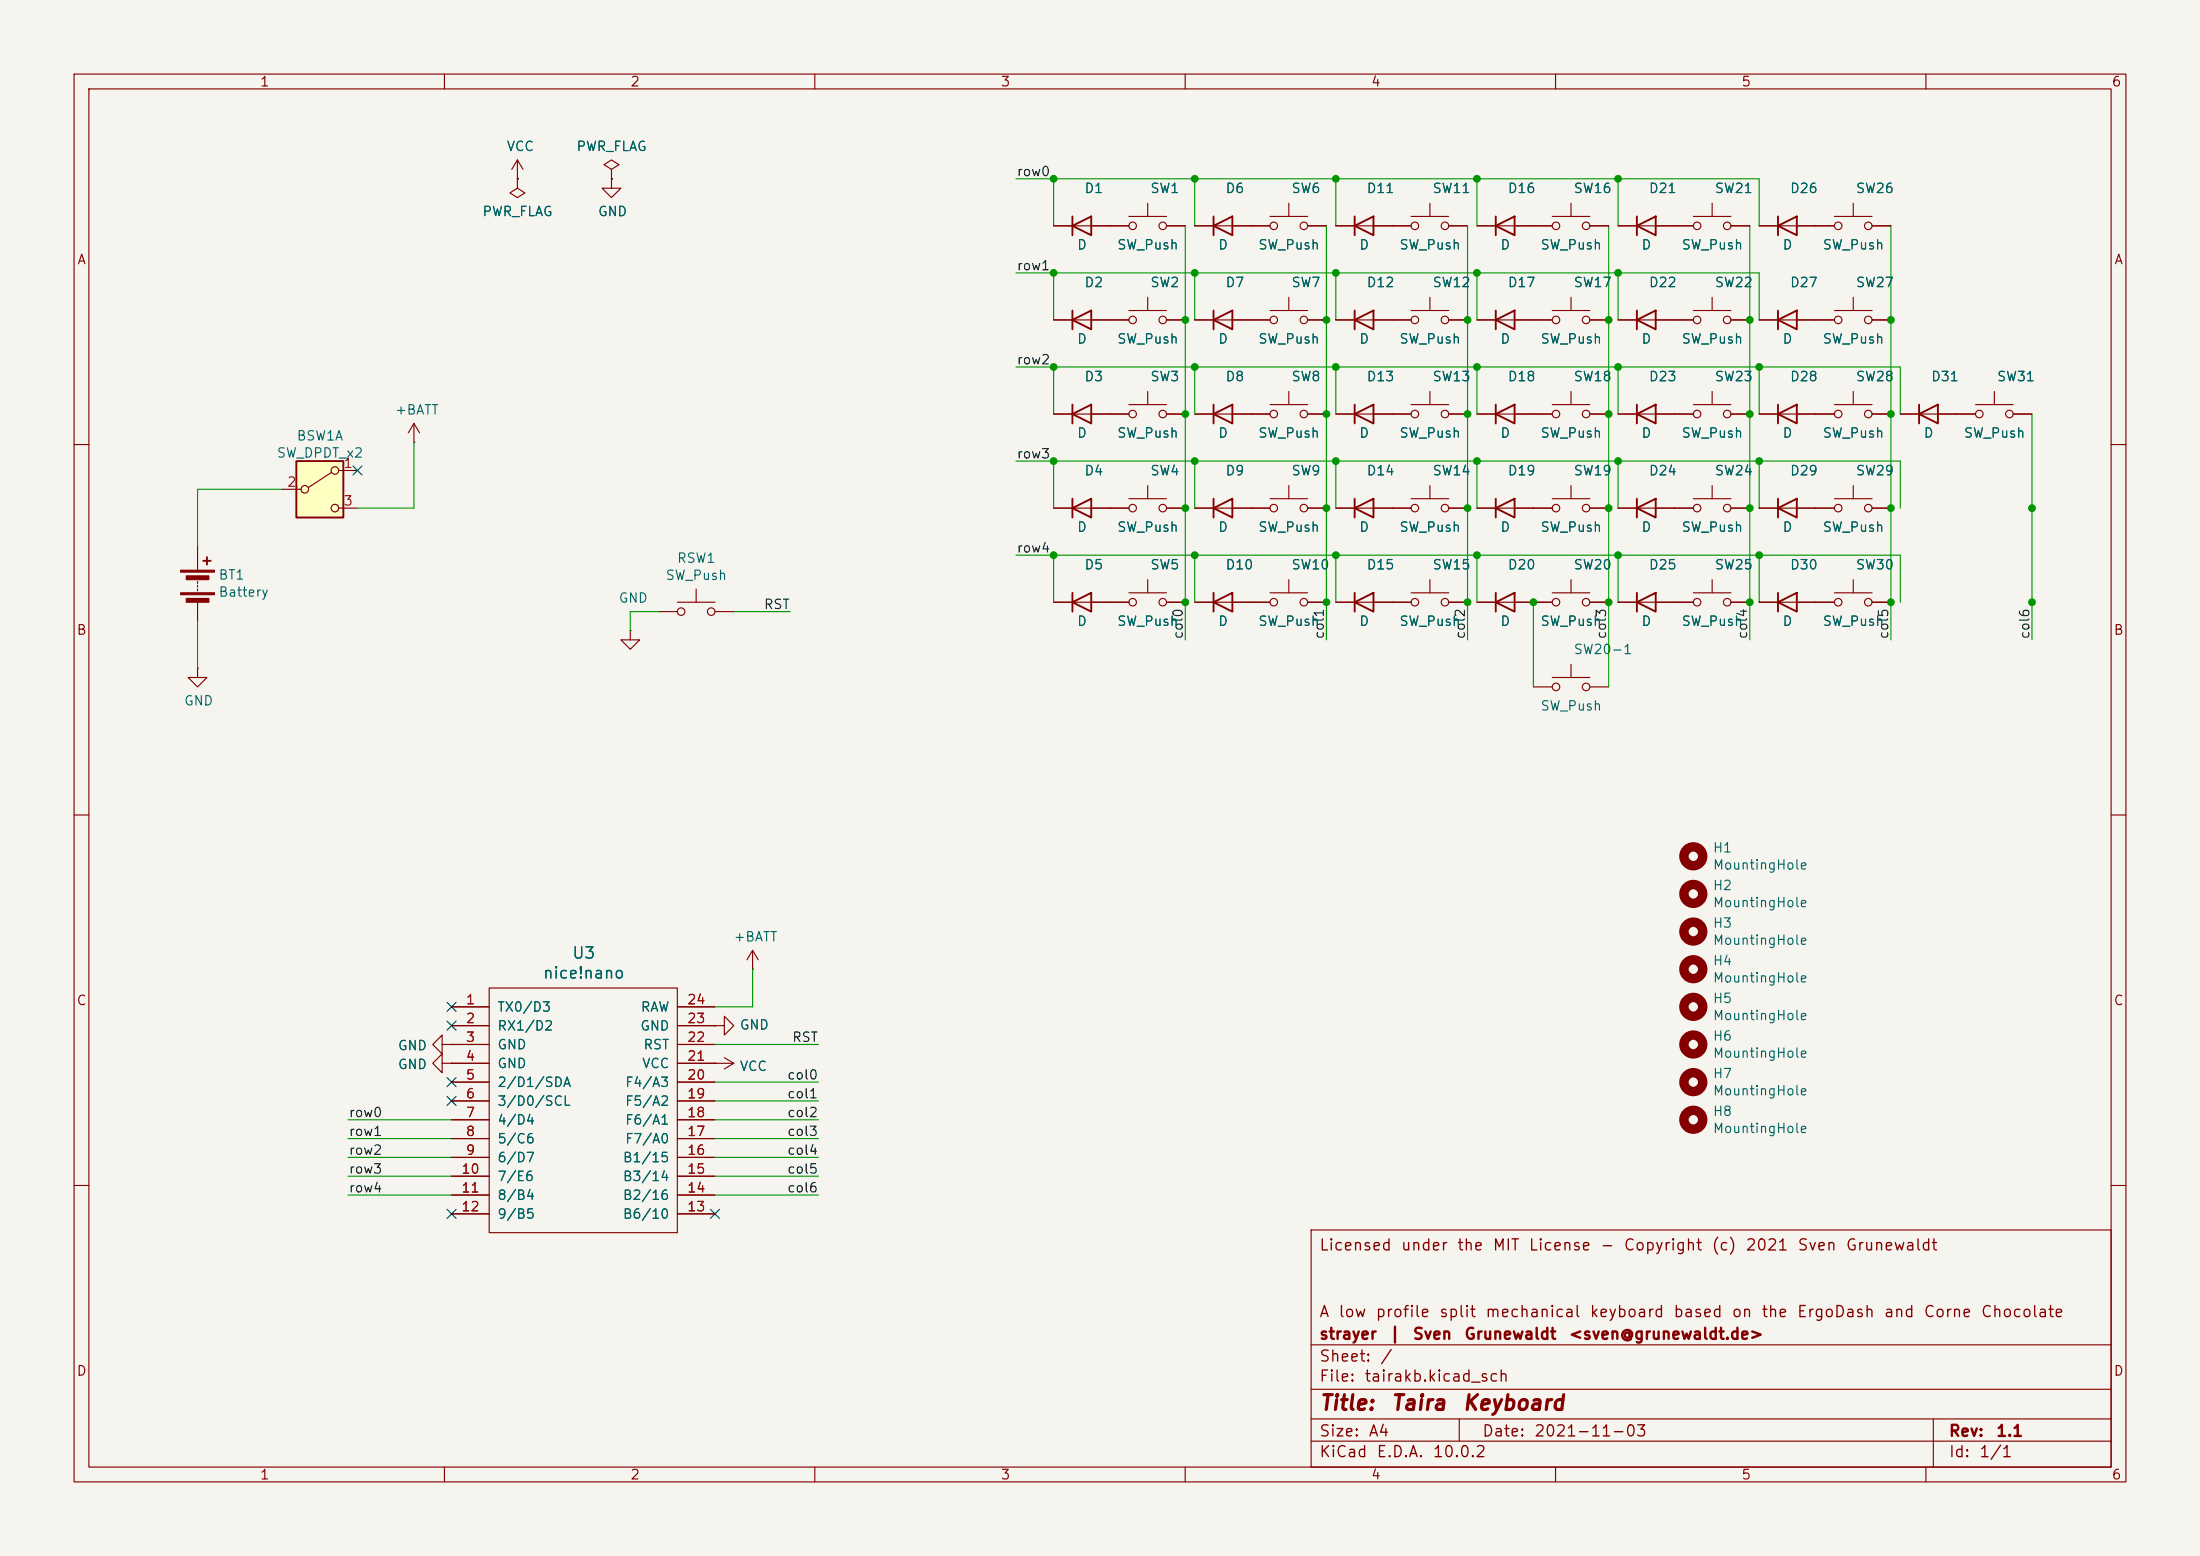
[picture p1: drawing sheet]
<svg xmlns="http://www.w3.org/2000/svg" width="297mm" height="210mm" viewBox="0 0 297 210" stroke-linecap="round" stroke-linejoin="round" font-family="sans-serif">
<path d="M0 0h297v210h-297z" fill="#f5f4ef" stroke="#f5f4ef" stroke-width=".14"/>
<g fill="none" stroke="#840000" stroke-width=".15">
<path d="M10 10h277v190h-277zM12 12h273v186h-273zM60 10v2M110 10v2M160 10v2M210 10v2M260 10v2M69.8 24.1v1.3l1.1 .6-1.1 .7-1-.7 1-.6M69.8 24.1h.1M69.8 21.6l-.7 1.3M69.8 21.6l.8 1.3M69.8 21.6v2.5"/>
<path d="M82.5 24.1v1.3h1.3l-1.3 1.3-1.2-1.3h1.2M82.5 24.1h.1M82.5 22.9l1.1-.7-1.1-.6-1 .6 1 .7v1.2M142.2 30.5h10.2M152.4 29.2h5.1M154.9 27.4v1.8M157.5 30.5h2.5M161.3 30.5h10.1M171.4 29.2h5.1M174 27.4v1.8M176.5 30.5h2.6M180.3 30.5h10.2"/>
<path d="M190.5 29.2h5.1M193 27.4v1.8M195.6 30.5h2.5M199.4 30.5h10.1M209.5 29.2h5.1M212.1 27.4v1.8M214.6 30.5h2.6M218.4 30.5h10.2M228.6 29.2h5.1M231.1 27.4v1.8M233.7 30.5h2.5M237.5 30.5h10.1"/>
<path d="M247.6 29.2h5.1M250.2 27.4v1.8M252.7 30.5h2.6M142.2 43.2h10.2M142.2 55.9h10.2M152.4 41.9h5.1M152.4 54.6h5.1M154.9 40.1v1.8M154.9 52.8v1.8M157.5 43.2h2.5M157.5 55.9h2.5M161.3 55.9h10.1"/>
<path d="M168.9 43.2h2.5M171.4 41.9h5.1M171.4 54.6h5.1M174 40.1v1.8M174 52.8v1.8M176.5 43.2h2.6M176.5 55.9h2.6M180.3 43.2h10.2M180.3 55.9h10.2M190.5 41.9h5.1M190.5 54.6h5.1M193 40.1v1.8"/>
<path d="M193 52.8v1.8M195.6 43.2h2.5M195.6 55.9h2.5M199.4 43.2h10.1M199.4 55.9h10.1M209.5 41.9h5.1M209.5 54.6h5.1M212.1 40.1v1.8M212.1 52.8v1.8M214.6 43.2h2.6M214.6 55.9h2.6M218.4 43.2h10.2"/>
<path d="M218.4 55.9h10.2M228.6 41.9h5.1M228.6 54.6h5.1M231.1 40.1v1.8M231.1 52.8v1.8M233.7 43.2h2.5M233.7 55.9h2.5M237.5 43.2h10.1M237.5 55.9h10.1M247.6 41.9h5.1M247.6 54.6h5.1M250.2 40.1v1.8"/>
<path d="M250.2 52.8v1.8M252.7 43.2h2.6M252.7 55.9h2.6M256.5 55.9h10.2M266.7 54.6h5.1M269.2 52.8v1.8M271.8 55.9h2.5M10 60h2M26.7 73.7v3.3M26.7 78.5v.2M26.7 79v.2M26.7 79.5v.3"/>
<path d="M94 79.5v1.8M142.2 68.6h10.2M152.4 67.3h5.1M154.9 65.5v1.8M154.9 78.2v1.8M157.5 68.6h2.5M161.3 68.6h10.1M171.4 67.3h5.1M174 65.5v1.8M174 78.2v1.8M176.5 68.6h2.6M180.3 68.6h10.2"/>
<path d="M190.5 67.3h5.1M193 65.5v1.8M193 78.2v1.8M195.6 68.6h2.5M199.4 68.6h10.1M209.5 67.3h5.1M212.1 65.5v1.8M212.1 78.2v1.8M214.6 68.6h2.6M218.4 68.6h10.2M228.6 67.3h5.1M231.1 65.5v1.8"/>
<path d="M231.1 78.2v1.8M233.7 68.6h2.5M237.5 68.6h10.1M247.6 67.3h5.1M250.2 65.5v1.8M250.2 78.2v1.8M252.7 68.6h2.6M285 60h2M26.7 90.2v1.2h1.2l-1.2 1.3-1.3-1.3h1.3M26.7 90.2h.1M26.7 81.3v2.5M85.1 85.1v1.3h1.3l-1.3 1.2-1.3-1.2h1.3"/>
<path d="M85.1 85.1h.1M88.9 82.6h2.5M91.4 81.3h5.1M96.5 82.6h2.6M142.2 81.3h10.2M152.4 80h5.1M157.5 81.3h2.5M161.3 81.3h10.1M171.4 80h5.1M176.5 81.3h2.6M180.3 81.3h10.2M190.5 80h5.1"/>
<path d="M195.6 81.3h2.5M199.4 81.3h10.1M207 92.7h2.5M209.5 80h5.1M209.5 91.4h5.1M212.1 89.7v1.7M214.6 81.3h2.6M214.6 92.7h2.6M218.4 81.3h10.2M228.6 80h5.1M233.7 81.3h2.5M237.5 81.3h10.1"/>
<path d="M247.6 80h5.1M252.7 81.3h2.6M10 110h2M285 110h2M61 135.9h5M61 138.4h5M66 133.4h25.4v33h-25.4zM91.4 135.9h5.1M91.4 138.4h5.1M96.5 138.4h1.3v-1.2l1.3 1.2-1.3 1.3v-1.3M96.5 138.4h.1M101.6 130.8h.1"/>
<path d="M101.6 128.3l-.8 1.2M101.6 128.3l.8 1.2M101.6 128.3v2.5M59.7 141v-1.3l-1.3 1.3 1.3 1.2v-1.2h1.3M59.7 143.5v-1.3l-1.3 1.3 1.3 1.3v-1.3h1.3M61 141h.1M61 143.5h.1M61 141h5M61 143.5h5M61 146.1h5M61 148.6h5M61 151.1h5"/>
<path d="M61 153.7h5M61 156.2h5M61 158.8h5M91.4 141h5.1M91.4 143.5h7.7M91.4 146.1h5.1M91.4 148.6h5.1M91.4 151.1h5.1M91.4 153.7h5.1M91.4 156.2h5.1M91.4 158.8h5.1M96.5 143.5h.1"/>
<path d="M97.8 142.7l1.3 .8M99.1 143.5l-1.3 .8M10 160h2M61 161.3h5M61 163.8h5M91.4 161.3h5.1M91.4 163.8h5.1M177 166h108v32h-108zM285 160h2M60 198v2M110 198v2M160 198v2"/>
<path d="M177 194.5h108M177 191.5h108M177 187.5h108M177 181.5h108M197 191.5v3M210 198v2M260 198v2M261 191.5v6.5"/>
<circle cx="152.9" cy="30.5" r=".51"/>
<circle cx="157" cy="30.5" r=".51"/>
<circle cx="172" cy="30.5" r=".51"/>
<circle cx="176" cy="30.5" r=".51"/>
<circle cx="191" cy="30.5" r=".51"/>
<circle cx="195.1" cy="30.5" r=".51"/>
<circle cx="210.1" cy="30.5" r=".51"/>
<circle cx="214.1" cy="30.5" r=".51"/>
<circle cx="229.1" cy="30.5" r=".51"/>
<circle cx="233.2" cy="30.5" r=".51"/>
<circle cx="248.2" cy="30.5" r=".51"/>
<circle cx="252.2" cy="30.5" r=".51"/>
<circle cx="152.9" cy="43.2" r=".51"/>
<circle cx="152.9" cy="55.9" r=".51"/>
<circle cx="157" cy="43.2" r=".51"/>
<circle cx="157" cy="55.9" r=".51"/>
<circle cx="172" cy="55.9" r=".51"/>
<circle cx="172" cy="43.2" r=".51"/>
<circle cx="176" cy="43.2" r=".51"/>
<circle cx="176" cy="55.9" r=".51"/>
<circle cx="191" cy="43.2" r=".51"/>
<circle cx="191" cy="55.9" r=".51"/>
<circle cx="195.1" cy="55.9" r=".51"/>
<circle cx="195.1" cy="43.2" r=".51"/>
<circle cx="210.1" cy="55.9" r=".51"/>
<circle cx="210.1" cy="43.2" r=".51"/>
<circle cx="214.1" cy="43.2" r=".51"/>
<circle cx="214.1" cy="55.9" r=".51"/>
<circle cx="229.1" cy="43.2" r=".51"/>
<circle cx="229.1" cy="55.9" r=".51"/>
<circle cx="233.2" cy="55.9" r=".51"/>
<circle cx="233.2" cy="43.2" r=".51"/>
<circle cx="248.2" cy="43.2" r=".51"/>
<circle cx="248.2" cy="55.9" r=".51"/>
<circle cx="252.2" cy="55.9" r=".51"/>
<circle cx="252.2" cy="43.2" r=".51"/>
<circle cx="267.2" cy="55.9" r=".51"/>
<circle cx="271.3" cy="55.9" r=".51"/>
<circle cx="152.9" cy="68.6" r=".51"/>
<circle cx="157" cy="68.6" r=".51"/>
<circle cx="172" cy="68.6" r=".51"/>
<circle cx="176" cy="68.6" r=".51"/>
<circle cx="191" cy="68.6" r=".51"/>
<circle cx="195.1" cy="68.6" r=".51"/>
<circle cx="210.1" cy="68.6" r=".51"/>
<circle cx="214.1" cy="68.6" r=".51"/>
<circle cx="229.1" cy="68.6" r=".51"/>
<circle cx="233.2" cy="68.6" r=".51"/>
<circle cx="248.2" cy="68.6" r=".51"/>
<circle cx="252.2" cy="68.6" r=".51"/>
<circle cx="91.9" cy="82.6" r=".51"/>
<circle cx="96" cy="82.6" r=".51"/>
<circle cx="152.9" cy="81.3" r=".51"/>
<circle cx="157" cy="81.3" r=".51"/>
<circle cx="172" cy="81.3" r=".51"/>
<circle cx="176" cy="81.3" r=".51"/>
<circle cx="191" cy="81.3" r=".51"/>
<circle cx="195.1" cy="81.3" r=".51"/>
<circle cx="210.1" cy="92.7" r=".51"/>
<circle cx="210.1" cy="81.3" r=".51"/>
<circle cx="214.1" cy="92.7" r=".51"/>
<circle cx="214.1" cy="81.3" r=".51"/>
<circle cx="229.1" cy="81.3" r=".51"/>
<circle cx="233.2" cy="81.3" r=".51"/>
<circle cx="248.2" cy="81.3" r=".51"/>
<circle cx="252.2" cy="81.3" r=".51"/>
</g>
<g fill="none" stroke="#840000" stroke-width=".25">
<path d="M144.8 30.5l2.5-1.3v2.6zM144.8 29.2v2.6M163.8 30.5l2.6-1.3v2.6zM163.8 29.2v2.6M182.9 30.5l2.5-1.3v2.6zM182.9 29.2v2.6M201.9 30.5l2.6-1.3v2.6zM201.9 29.2v2.6M221 30.5l2.5-1.3v2.6zM221 29.2v2.6M240 30.5l2.6-1.3v2.6zM240 29.2v2.6"/>
<path d="M144.8 55.9l2.5-1.3v2.6zM144.8 43.2l2.5-1.3v2.6zM144.8 41.9v2.6M144.8 54.6v2.6M163.8 55.9l2.6-1.3v2.6zM163.8 54.6v2.6M182.9 55.9l2.5-1.3v2.6zM182.9 43.2l2.5-1.3v2.6zM182.9 41.9v2.6M182.9 54.6v2.6M201.9 55.9l2.6-1.3v2.6zM201.9 43.2l2.6-1.3v2.6z"/>
<path d="M201.9 41.9v2.6M201.9 54.6v2.6M221 55.9l2.5-1.3v2.6zM221 43.2l2.5-1.3v2.6zM221 41.9v2.6M221 54.6v2.6M240 43.2l2.6-1.3v2.6zM240 55.9l2.6-1.3v2.6zM240 41.9v2.6M240 54.6v2.6M259.1 55.9l2.5-1.3v2.6zM259.1 54.6v2.6"/>
<path d="M27.4 75.7h1M27.9 75.2v1M144.8 68.6l2.5-1.3v2.6zM144.8 67.3v2.6M163.8 68.6l2.6-1.3v2.6zM163.8 67.3v2.6M182.9 68.6l2.5-1.3v2.6zM182.9 67.3v2.6M201.9 68.6l2.6-1.3v2.6zM201.9 67.3v2.6M221 68.6l2.5-1.3v2.6zM221 67.3v2.6"/>
<path d="M240 68.6l2.6-1.3v2.6zM240 67.3v2.6M144.8 81.3l2.5-1.3v2.6zM144.8 80v2.6M163.8 81.3l2.6-1.3v2.6zM163.8 80v2.6M182.9 81.3l2.5-1.3v2.6zM182.9 80v2.6M201.9 81.3l2.6-1.3v2.6zM201.9 80v2.6M221 81.3l2.5-1.3v2.6zM221 80v2.6"/>
<path d="M240 81.3l2.6-1.3v2.6zM240 80v2.6"/>
</g>
<g fill="none" stroke="#840000" stroke-width="1.3">
<circle cx="228.6" cy="115.6" r="1.27"/>
<circle cx="228.6" cy="120.6" r="1.27"/>
<circle cx="228.6" cy="125.7" r="1.27"/>
<circle cx="228.6" cy="135.9" r="1.27"/>
<circle cx="228.6" cy="130.8" r="1.27"/>
<circle cx="228.6" cy="151.1" r="1.27"/>
<circle cx="228.6" cy="141" r="1.27"/>
<circle cx="228.6" cy="146" r="1.27"/>
</g>
<g fill="#840000" stroke="#840000" stroke-width=".15">
<path d="M24.4 77h4.6v.2h-4.6z"/>
<path d="M24.4 80h4.6v.3h-4.6z"/>
<path d="M25.1 77.7h3.1v.5h-3.1z"/>
<path d="M25.1 80.8h3.1v.5h-3.1z"/>
</g>
<path d="M40 62.2h6.4v7.7h-6.4z" fill="#ffffc2"/>
<g fill="none" stroke="#840000" stroke-width=".15">
<path d="M69.8 24.1h.1M82.5 24.1h.1M142.2 30.5h2.6M147.3 30.5h5.1M157.5 30.5h2.5M161.3 30.5h2.5M166.4 30.5h5M176.5 30.5h2.6M180.3 30.5h2.6M185.4 30.5h5.1M195.6 30.5h2.5M199.4 30.5h2.5"/>
<path d="M204.5 30.5h5M214.6 30.5h2.6M218.4 30.5h2.6M223.5 30.5h5.1M233.7 30.5h2.5M237.5 30.5h2.5M242.6 30.5h5M252.7 30.5h2.6M55.9 59.7h.1M55.9 57.2l-.8 1.2M55.9 57.2l.7 1.2M55.9 57.2v2.5"/>
<path d="M142.2 43.2h2.6M142.2 55.9h2.6M147.3 43.2h5.1M147.3 55.9h5.1M157.5 43.2h2.5M157.5 55.9h2.5M161.3 43.2h10.1M161.3 55.9h2.5M166.4 55.9h5M176.5 43.2h2.6M176.5 55.9h2.6M180.3 43.2h2.6"/>
<path d="M180.3 55.9h2.6M185.4 43.2h5.1M185.4 55.9h5.1M195.6 43.2h2.5M195.6 55.9h2.5M199.4 43.2h2.5M199.4 55.9h2.5M204.5 43.2h5M204.5 55.9h5M214.6 43.2h2.6M214.6 55.9h2.6M218.4 43.2h2.6"/>
<path d="M218.4 55.9h2.6M223.5 43.2h5.1M223.5 55.9h5.1M233.7 43.2h2.5M233.7 55.9h2.5M237.5 43.2h2.5M237.5 55.9h2.5M242.6 43.2h5M242.6 55.9h5M252.7 43.2h2.6M252.7 55.9h2.6M256.5 55.9h2.6"/>
<path d="M261.6 55.9h5.1M271.8 55.9h2.5M38.1 66h2.5M44.8 63.8l-3.1 2M45.7 63.5h2.6M45.7 68.6h2.6M142.2 68.6h2.6M147.3 68.6h5.1M157.5 68.6h2.5M161.3 68.6h2.5M166.4 68.6h5M176.5 68.6h2.6"/>
<path d="M180.3 68.6h2.6M185.4 68.6h5.1M195.6 68.6h2.5M199.4 68.6h2.5M204.5 68.6h5M214.6 68.6h2.6M218.4 68.6h2.6M223.5 68.6h5.1M233.7 68.6h2.5M237.5 68.6h2.5M242.6 68.6h5M252.7 68.6h2.6"/>
<path d="M142.2 81.3h2.6M147.3 81.3h5.1M157.5 81.3h2.5M161.3 81.3h2.5M166.4 81.3h5M176.5 81.3h2.6M180.3 81.3h2.6M185.4 81.3h5.1M195.6 81.3h2.5M199.4 81.3h2.5M204.5 81.3h5M214.6 81.3h2.6"/>
<path d="M218.4 81.3h2.6M223.5 81.3h5.1M233.7 81.3h2.5M237.5 81.3h2.5M242.6 81.3h5M252.7 81.3h2.6M61 135.9h5M61 138.4h5M91.4 135.9h5.1M91.4 138.4h5.1M96.5 138.4h.1M61 141h.1"/>
<path d="M61 143.5h.1M61 141h5M61 143.5h5M61 146.1h5M61 148.6h5M61 151.1h5M61 153.7h5M61 156.2h5M61 158.8h5M91.4 141h5.1M91.4 143.5h5.1M91.4 146.1h5.1"/>
<path d="M91.4 148.6h5.1M91.4 151.1h5.1M91.4 153.7h5.1M91.4 156.2h5.1M91.4 158.8h5.1M96.5 143.5h.1M61 161.3h5M61 163.8h5M91.4 161.3h5.1M91.4 163.8h5.1"/>
<circle cx="41.1" cy="66" r=".51"/>
<circle cx="45.2" cy="63.5" r=".51"/>
<circle cx="45.2" cy="68.6" r=".51"/>
</g>
<path d="M163.8 43.2l2.6-1.3v2.6zM163.8 41.9v2.6M40 62.2h6.4v7.7h-6.4z" fill="none" stroke="#840000" stroke-width=".25"/>
<g fill="none" stroke="#009600" stroke-width=".15">
<path d="M137.2 24.1h100.3v6.4M137.2 36.8h100.3v6.4M142.2 24.1v6.4M142.2 36.8v6.4M160 30.5v55.9M161.3 24.1v6.4M161.3 36.8v6.4M179.1 30.5v55.9M180.3 24.1v6.4M180.3 36.8v6.4M198.1 30.5v55.9M199.4 24.1v6.4"/>
<path d="M199.4 36.8v6.4M217.2 30.5v62.2M218.4 24.1v6.4M218.4 36.8v6.4M236.2 30.5v55.9M255.3 30.5v55.9M55.9 59.7v8.9h-7.6M137.2 49.5h119.3v6.4M142.2 49.5v6.4M161.3 49.5v6.4M180.3 49.5v6.4M199.4 49.5v6.4"/>
<path d="M218.4 49.5v6.4M237.5 49.5v6.4M274.3 55.9v30.5M38.1 66h-11.4v7.7M137.2 62.2h119.3v6.4M137.2 74.9h119.3v6.4M142.2 62.2v6.4M142.2 74.9v6.4M161.3 62.2v6.4M161.3 74.9v6.4M180.3 62.2v6.4M180.3 74.9v6.4"/>
<path d="M199.4 62.2v6.4M199.4 74.9v6.4M218.4 62.2v6.4M218.4 74.9v6.4M237.5 62.2v6.4M237.5 74.9v6.4M26.7 83.8v6.4M88.9 82.6h-3.8v2.5M99.1 82.6h7.6M207 81.3v11.4M101.6 130.8v5.1h-5.1M47 158.8h14"/>
<path d="M47 153.7h14M47 151.1h14M47 156.2h14M96.5 158.8h14M96.5 153.7h14M96.5 151.1h14M96.5 156.2h14M96.5 146.1h14M96.5 141h14M96.5 148.6h14M47 161.3h14M96.5 161.3h14"/>
</g>
<g fill="none" stroke="#000084" stroke-width=".15">
<path d="M47.7 62.9l1.2 1.2M48.9 62.9l-1.2 1.2M60.4 135.3l1.2 1.2M60.4 137.8l1.2 1.2M61.6 135.3l-1.2 1.2M61.6 137.8l-1.2 1.2M60.4 145.4l1.2 1.3M60.4 148l1.2 1.2M61.6 145.4l-1.2 1.3M61.6 148l-1.2 1.2M60.4 163.2l1.2 1.2M61.6 163.2l-1.2 1.2"/>
<path d="M95.9 163.2l1.2 1.2M97.1 163.2l-1.2 1.2"/>
</g>
<g fill="#009600" stroke="#009600" stroke-width=".14">
<circle cx="161.3" cy="62.2" r=".46"/>
<circle cx="142.2" cy="74.9" r=".46"/>
<circle cx="142.2" cy="62.2" r=".46"/>
<circle cx="160" cy="68.6" r=".46"/>
<circle cx="161.3" cy="74.9" r=".46"/>
<circle cx="160" cy="81.3" r=".46"/>
<circle cx="179.1" cy="68.6" r=".46"/>
<circle cx="180.3" cy="74.9" r=".46"/>
<circle cx="179.1" cy="81.3" r=".46"/>
<circle cx="161.3" cy="49.5" r=".46"/>
<circle cx="160" cy="55.9" r=".46"/>
<circle cx="142.2" cy="49.5" r=".46"/>
<circle cx="179.1" cy="55.9" r=".46"/>
<circle cx="160" cy="43.2" r=".46"/>
<circle cx="179.1" cy="43.2" r=".46"/>
<circle cx="161.3" cy="24.1" r=".46"/>
<circle cx="142.2" cy="24.1" r=".46"/>
<circle cx="142.2" cy="36.8" r=".46"/>
<circle cx="161.3" cy="36.8" r=".46"/>
<circle cx="180.3" cy="24.1" r=".46"/>
<circle cx="218.4" cy="49.5" r=".46"/>
<circle cx="218.4" cy="62.2" r=".46"/>
<circle cx="217.2" cy="55.9" r=".46"/>
<circle cx="199.4" cy="62.2" r=".46"/>
<circle cx="207" cy="81.3" r=".46"/>
<circle cx="218.4" cy="74.9" r=".46"/>
<circle cx="217.2" cy="81.3" r=".46"/>
<circle cx="217.2" cy="68.6" r=".46"/>
<circle cx="199.4" cy="74.9" r=".46"/>
<circle cx="237.5" cy="74.9" r=".46"/>
<circle cx="236.2" cy="68.6" r=".46"/>
<circle cx="180.3" cy="36.8" r=".46"/>
<circle cx="180.3" cy="49.5" r=".46"/>
<circle cx="199.4" cy="49.5" r=".46"/>
<circle cx="198.1" cy="43.2" r=".46"/>
<circle cx="199.4" cy="36.8" r=".46"/>
<circle cx="218.4" cy="36.8" r=".46"/>
<circle cx="217.2" cy="43.2" r=".46"/>
<circle cx="199.4" cy="24.1" r=".46"/>
<circle cx="218.4" cy="24.1" r=".46"/>
<circle cx="237.5" cy="49.5" r=".46"/>
<circle cx="237.5" cy="62.2" r=".46"/>
<circle cx="236.2" cy="55.9" r=".46"/>
<circle cx="255.3" cy="43.2" r=".46"/>
<circle cx="236.2" cy="43.2" r=".46"/>
<circle cx="180.3" cy="62.2" r=".46"/>
<circle cx="198.1" cy="81.3" r=".46"/>
<circle cx="198.1" cy="68.6" r=".46"/>
<circle cx="198.1" cy="55.9" r=".46"/>
<circle cx="236.2" cy="81.3" r=".46"/>
<circle cx="255.3" cy="55.9" r=".46"/>
<circle cx="274.3" cy="68.6" r=".46"/>
<circle cx="274.3" cy="81.3" r=".46"/>
<circle cx="255.3" cy="81.3" r=".46"/>
<circle cx="255.3" cy="68.6" r=".46"/>
</g>
<g font-size="2" fill="#840000">
<text x="178" y="190.8">Title:</text>
<text x="187.7" y="190.8">Taira</text>
<text x="197.3" y="190.8">Keyboard</text>
</g>
<g font-size="1.5" fill="#006464">
<text x="77.1" y="129.8">U3</text>
<text x="73.2" y="132.5">nice!nano</text>
</g>
<g font-size="1.5" fill="#840000">
<text x="178" y="169.2">Licensed</text>
<text x="189" y="169.2">under</text>
<text x="196.6" y="169.2">the</text>
<text x="201.4" y="169.2">MIT</text>
<text x="206.3" y="169.2">License</text>
<text x="215.9" y="169.2">-</text>
<text x="219.1" y="169.2">Copyright</text>
<text x="231" y="169.2">(c)</text>
<text x="235.5" y="169.2">2021</text>
<text x="242.6" y="169.2">Sven</text>
<text x="249.1" y="169.2">Grunewaldt</text>
<text x="178" y="178.2">A</text>
<text x="180.6" y="178.2">low</text>
<text x="185.6" y="178.2">profile</text>
<text x="194.2" y="178.2">split</text>
<text x="200.4" y="178.2">mechanical</text>
<text x="214.5" y="178.2">keyboard</text>
<text x="225.8" y="178.2">based</text>
<text x="233.7" y="178.2">on</text>
<text x="237.7" y="178.2">the</text>
<text x="242.5" y="178.2">ErgoDash</text>
<text x="254.2" y="178.2">and</text>
<text x="259.6" y="178.2">Corne</text>
<text x="267.3" y="178.2">Chocolate</text>
<text x="178" y="184.2">Sheet:</text>
<text x="178" y="181.2">strayer</text>
<text x="186.2" y="184.2">/</text>
<text x="187.5" y="181.2">|</text>
<text x="190.6" y="181.2">Sven</text>
<text x="197.6" y="181.2">Grunewaldt</text>
<text x="211.7" y="181.2">&lt;sven@grunewaldt.de&gt;</text>
<text x="178" y="186.9">File:</text>
<text x="184.1" y="186.9">tairakb.kicad_sch</text>
<text x="178" y="197.1">KiCad</text>
<text x="178" y="194.3">Size:</text>
<text x="184.7" y="194.3">A4</text>
<text x="185.7" y="197.1">E.D.A.</text>
<text x="193.3" y="197.1">10.0.2</text>
<text x="200" y="194.3">Date:</text>
<text x="207" y="194.3">2021-11-03</text>
<text x="263" y="194.3">Rev:</text>
<text x="263" y="197.1">Id:</text>
<text x="267.1" y="197.1">1/1</text>
<text x="269.4" y="194.3">1.1</text>
</g>
<g font-size="1.3" fill="#840000">
<text x="35" y="12">1</text>
<text x="85" y="12">2</text>
<text x="135" y="12">3</text>
<text x="185" y="12">4</text>
<text x="235" y="12">5</text>
<text x="285" y="12">6</text>
<text x="10.3" y="36">A</text>
<text x="285.3" y="36">A</text>
<text x="10.3" y="86">B</text>
<text x="285.3" y="86">B</text>
<text x="10.3" y="136">C</text>
<text x="285.3" y="136">C</text>
<text x="10.3" y="186">D</text>
<text x="285.3" y="186">D</text>
<text x="35" y="200">1</text>
<text x="85" y="200">2</text>
<text x="135" y="200">3</text>
<text x="185" y="200">4</text>
<text x="235" y="200">5</text>
<text x="285" y="200">6</text>
</g>
<g font-size="1.3" fill="#006464">
<text x="68.3" y="20.7">VCC</text>
<text x="77.7" y="20.7">PWR_FLAG</text>
<text x="65" y="29.5">PWR_FLAG</text>
<text x="80.6" y="29.5">GND</text>
<text x="146.3" y="26.4">D1</text>
<text x="155.2" y="26.4">SW1</text>
<text x="165.4" y="26.4">D6</text>
<text x="174.3" y="26.4">SW6</text>
<text x="184.4" y="26.4">D11</text>
<text x="193.3" y="26.4">SW11</text>
<text x="203.5" y="26.4">D16</text>
<text x="212.4" y="26.4">SW16</text>
<text x="222.5" y="26.4">D21</text>
<text x="231.4" y="26.4">SW21</text>
<text x="241.6" y="26.4">D26</text>
<text x="250.5" y="26.4">SW26</text>
<text x="145.3" y="34">D</text>
<text x="150.7" y="34">SW_Push</text>
<text x="164.4" y="34">D</text>
<text x="169.8" y="34">SW_Push</text>
<text x="183.4" y="34">D</text>
<text x="188.8" y="34">SW_Push</text>
<text x="202.5" y="34">D</text>
<text x="207.9" y="34">SW_Push</text>
<text x="221.5" y="34">D</text>
<text x="226.9" y="34">SW_Push</text>
<text x="240.6" y="34">D</text>
<text x="246" y="34">SW_Push</text>
<text x="146.3" y="39.1">D2</text>
<text x="155.2" y="39.1">SW2</text>
<text x="165.4" y="39.1">D7</text>
<text x="174.3" y="39.1">SW7</text>
<text x="184.4" y="39.1">D12</text>
<text x="193.3" y="39.1">SW12</text>
<text x="203.5" y="39.1">D17</text>
<text x="212.4" y="39.1">SW17</text>
<text x="222.5" y="39.1">D22</text>
<text x="231.4" y="39.1">SW22</text>
<text x="241.6" y="39.1">D27</text>
<text x="250.5" y="39.1">SW27</text>
<text x="145.3" y="46.7">D</text>
<text x="150.7" y="46.7">SW_Push</text>
<text x="164.4" y="46.7">D</text>
<text x="169.8" y="46.7">SW_Push</text>
<text x="183.4" y="46.7">D</text>
<text x="188.8" y="46.7">SW_Push</text>
<text x="202.5" y="46.7">D</text>
<text x="207.9" y="46.7">SW_Push</text>
<text x="221.5" y="46.7">D</text>
<text x="226.9" y="46.7">SW_Push</text>
<text x="240.6" y="46.7">D</text>
<text x="246" y="46.7">SW_Push</text>
<text x="146.3" y="51.8">D3</text>
<text x="155.2" y="51.8">SW3</text>
<text x="165.4" y="51.8">D8</text>
<text x="174.3" y="51.8">SW8</text>
<text x="184.4" y="51.8">D13</text>
<text x="193.3" y="51.8">SW13</text>
<text x="203.5" y="51.8">D18</text>
<text x="212.4" y="51.8">SW18</text>
<text x="222.5" y="51.8">D23</text>
<text x="231.4" y="51.8">SW23</text>
<text x="241.6" y="51.8">D28</text>
<text x="250.5" y="51.8">SW28</text>
<text x="260.6" y="51.8">D31</text>
<text x="269.5" y="51.8">SW31</text>
<text x="40" y="59.8">BSW1A</text>
<text x="53.2" y="56.3">+BATT</text>
<text x="145.3" y="59.4">D</text>
<text x="150.7" y="59.4">SW_Push</text>
<text x="164.4" y="59.4">D</text>
<text x="169.8" y="59.4">SW_Push</text>
<text x="183.4" y="59.4">D</text>
<text x="188.8" y="59.4">SW_Push</text>
<text x="202.5" y="59.4">D</text>
<text x="207.9" y="59.4">SW_Push</text>
<text x="221.5" y="59.4">D</text>
<text x="226.9" y="59.4">SW_Push</text>
<text x="240.6" y="59.4">D</text>
<text x="246" y="59.4">SW_Push</text>
<text x="259.6" y="59.4">D</text>
<text x="265" y="59.4">SW_Push</text>
<text x="37.3" y="62.1">SW_DPDT_x2</text>
<text x="146.3" y="64.5">D4</text>
<text x="155.2" y="64.5">SW4</text>
<text x="165.4" y="64.5">D9</text>
<text x="174.3" y="64.5">SW9</text>
<text x="184.4" y="64.5">D14</text>
<text x="193.3" y="64.5">SW14</text>
<text x="203.5" y="64.5">D19</text>
<text x="212.4" y="64.5">SW19</text>
<text x="222.5" y="64.5">D24</text>
<text x="231.4" y="64.5">SW24</text>
<text x="241.6" y="64.5">D29</text>
<text x="250.5" y="64.5">SW29</text>
<text x="91.3" y="76.3">RSW1</text>
<text x="145.3" y="72.1">D</text>
<text x="146.3" y="77.2">D5</text>
<text x="150.7" y="72.1">SW_Push</text>
<text x="155.2" y="77.2">SW5</text>
<text x="164.4" y="72.1">D</text>
<text x="165.4" y="77.2">D10</text>
<text x="169.8" y="72.1">SW_Push</text>
<text x="174.3" y="77.2">SW10</text>
<text x="183.4" y="72.1">D</text>
<text x="184.4" y="77.2">D15</text>
<text x="188.8" y="72.1">SW_Push</text>
<text x="193.3" y="77.2">SW15</text>
<text x="202.5" y="72.1">D</text>
<text x="203.5" y="77.2">D20</text>
<text x="207.9" y="72.1">SW_Push</text>
<text x="212.4" y="77.2">SW20</text>
<text x="221.5" y="72.1">D</text>
<text x="222.5" y="77.2">D25</text>
<text x="226.9" y="72.1">SW_Push</text>
<text x="231.4" y="77.2">SW25</text>
<text x="240.6" y="72.1">D</text>
<text x="241.6" y="77.2">D30</text>
<text x="246" y="72.1">SW_Push</text>
<text x="250.5" y="77.2">SW30</text>
<text x="29.4" y="78.5">BT1</text>
<text x="29.4" y="80.9">Battery</text>
<text x="83.4" y="81.7">GND</text>
<text x="89.8" y="78.6">SW_Push</text>
<text x="145.3" y="84.8">D</text>
<text x="150.7" y="84.8">SW_Push</text>
<text x="164.4" y="84.8">D</text>
<text x="169.8" y="84.8">SW_Push</text>
<text x="183.4" y="84.8">D</text>
<text x="188.8" y="84.8">SW_Push</text>
<text x="202.5" y="84.8">D</text>
<text x="207.9" y="84.8">SW_Push</text>
<text x="212.4" y="88.6">SW20-1</text>
<text x="221.5" y="84.8">D</text>
<text x="226.9" y="84.8">SW_Push</text>
<text x="240.6" y="84.8">D</text>
<text x="246" y="84.8">SW_Push</text>
<text x="24.8" y="95.5">GND</text>
<text x="207.9" y="96.2">SW_Push</text>
<text x="231.1" y="115.4">H1</text>
<text x="231.1" y="117.7">MountingHole</text>
<text x="231.1" y="125.5">H3</text>
<text x="231.1" y="120.5">H2</text>
<text x="231.1" y="122.8">MountingHole</text>
<text x="98.9" y="127.4">+BATT</text>
<text x="231.1" y="127.8">MountingHole</text>
<text x="231.1" y="130.6">H4</text>
<text x="67.1" y="136.9">TX0/D3</text>
<text x="86.4" y="136.9">RAW</text>
<text x="231.1" y="132.9">MountingHole</text>
<text x="231.1" y="135.7">H5</text>
<text x="53.6" y="142.1">GND</text>
<text x="67.1" y="139.4">RX1/D2</text>
<text x="67.1" y="141.9">GND</text>
<text x="86.4" y="139.4">GND</text>
<text x="86.8" y="141.9">RST</text>
<text x="99.8" y="139.3">GND</text>
<text x="231.1" y="140.8">H6</text>
<text x="231.1" y="143.1">MountingHole</text>
<text x="231.1" y="138">MountingHole</text>
<text x="53.6" y="144.6">GND</text>
<text x="67.1" y="144.5">GND</text>
<text x="67.1" y="147">2/D1/SDA</text>
<text x="67.1" y="149.6">3/D0/SCL</text>
<text x="84.3" y="149.6">F5/A2</text>
<text x="84.3" y="147">F4/A3</text>
<text x="86.6" y="144.5">VCC</text>
<text x="99.8" y="144.9">VCC</text>
<text x="231.1" y="145.9">H7</text>
<text x="231.1" y="148.2">MountingHole</text>
<text x="67.1" y="152.1">4/D4</text>
<text x="67.1" y="154.6">5/C6</text>
<text x="84.3" y="154.6">F7/A0</text>
<text x="84.3" y="152.1">F6/A1</text>
<text x="231.1" y="150.9">H8</text>
<text x="231.1" y="153.2">MountingHole</text>
<text x="67.1" y="157.2">6/D7</text>
<text x="67.1" y="159.7">7/E6</text>
<text x="84" y="159.7">B3/14</text>
<text x="84" y="157.2">B1/15</text>
<text x="67.1" y="162.3">8/B4</text>
<text x="67.1" y="164.8">9/B5</text>
<text x="84" y="164.8">B6/10</text>
<text x="84" y="162.3">B2/16</text>
</g>
<g font-size="1.3" fill="#0f0f0f">
<text x="137.2" y="24.1">row0</text>
<text x="137.2" y="36.8">row1</text>
<text x="137.2" y="49.5">row2</text>
<text x="137.2" y="62.2">row3</text>
<text x="137.2" y="74.9">row4</text>
<text x="103" y="82.5">RST</text>
<text x="160" y="86.4" transform="rotate(-90 160 86.4)">col0</text>
<text x="179" y="86.4" transform="rotate(-90 179 86.4)">col1</text>
<text x="198.1" y="86.4" transform="rotate(-90 198.1 86.4)">col2</text>
<text x="217.1" y="86.4" transform="rotate(-90 217.1 86.4)">col3</text>
<text x="236.2" y="86.4" transform="rotate(-90 236.2 86.4)">col4</text>
<text x="255.2" y="86.4" transform="rotate(-90 255.2 86.4)">col5</text>
<text x="274.3" y="86.4" transform="rotate(-90 274.3 86.4)">col6</text>
<text x="106.8" y="140.9">RST</text>
<text x="106.2" y="148.6">col1</text>
<text x="106.2" y="146">col0</text>
<text x="47" y="151.1">row0</text>
<text x="47" y="153.6">row1</text>
<text x="106.2" y="151.1">col2</text>
<text x="106.2" y="153.6">col3</text>
<text x="47" y="156.2">row2</text>
<text x="47" y="158.7">row3</text>
<text x="47" y="161.3">row4</text>
<text x="106.2" y="158.7">col5</text>
<text x="106.2" y="161.3">col6</text>
<text x="106.2" y="156.2">col4</text>
</g>
<g font-size="1.3" fill="#a90000">
<text x="46.3" y="63.5">1</text>
<text x="38.7" y="66">2</text>
<text x="46.3" y="68.6">3</text>
<text x="62.8" y="135.9">1</text>
<text x="92.7" y="135.9">24</text>
<text x="62.8" y="138.4">2</text>
<text x="62.8" y="140.9">3</text>
<text x="62.8" y="143.5">4</text>
<text x="92.7" y="143.5">21</text>
<text x="92.7" y="140.9">22</text>
<text x="92.7" y="138.4">23</text>
<text x="62.8" y="146">5</text>
<text x="62.8" y="148.6">6</text>
<text x="92.7" y="148.6">19</text>
<text x="92.7" y="146">20</text>
<text x="62.8" y="151.1">7</text>
<text x="62.8" y="153.6">8</text>
<text x="92.7" y="153.6">17</text>
<text x="92.7" y="151.1">18</text>
<text x="62.2" y="158.7">10</text>
<text x="62.2" y="161.3">11</text>
<text x="62.8" y="156.2">9</text>
<text x="92.7" y="161.3">14</text>
<text x="92.7" y="158.7">15</text>
<text x="92.7" y="156.2">16</text>
<text x="62.2" y="163.8">12</text>
<text x="92.7" y="163.8">13</text>
</g>
</svg>
